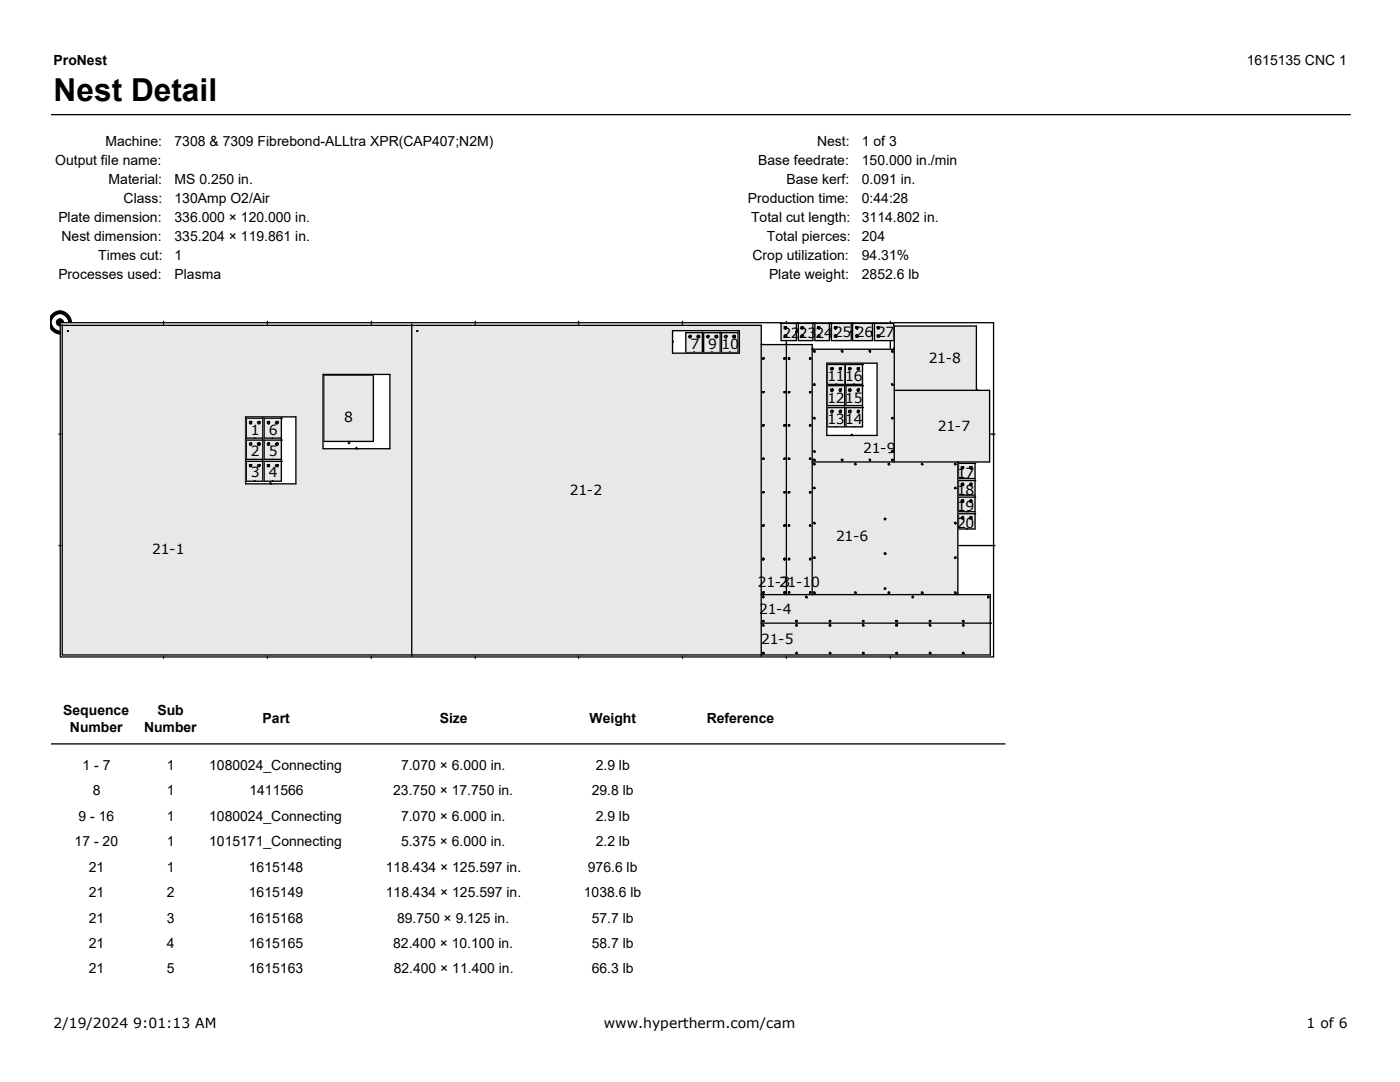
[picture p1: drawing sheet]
<svg xmlns="http://www.w3.org/2000/svg" width="279mm" height="216mm" viewBox="0 0 279 216" stroke-linecap="round" stroke-linejoin="round" font-family="sans-serif">
<path d="M10.2 22.9h259.4" fill="none" stroke="#000" stroke-width=".26"/>
<g fill="#000" stroke="#000" stroke-width=".2">
<path d="M10.4 62.7a2.28 2.28 0 0 1 3.2 0 2.28 2.28 0 0 1 0 3.2 2.28 2.28 0 0 1-3.2 0l-.3-.5v-2.2z" fill-rule="evenodd"/>
<circle cx="12" cy="64.3" r=".72"/>
</g>
<circle cx="12" cy="64.3" r="1.5" fill="#fff" stroke="#fff" stroke-width=".2"/>
<path d="M12 64.4h186.3v66.7h-186.3z" fill-rule="evenodd" fill="#fff" stroke="#000" stroke-width=".26"/>
<g fill="none" stroke="#000" stroke-width=".26">
<path d="M12.3 64.9h139.6v66.1M12.4 64.8v65.9h185.2v-12h-45.7M13.5 66l.1 .1zM13.5 66.1h.1M13.6 66l-.1 .1M32.6 64.1v.7M53.4 64.1v.7M64.5 74.7h13.3v14.8h-13.3zM64.6 74.8h9.9v13.3h-9.9zM74.1 64.1v.7M82.2 64.7v66.3M83.2 66l.2 .1z"/>
<path d="M83.2 66.1h.2M83.4 66l-.2 .1M94.9 64.1v.7M115.5 64.1v.7M134.2 68.2v-.1l.2 .1M134.2 66h13.4v4.5h-13.4zM136.2 64.1v.7M137.8 67h.1M137.9 67v.2h-.2M139.1 67l.3-.1a.28 .28 0 0 1 .2 .4 .28 .28 0 0 1-.4 .1zM139.5 67l-.1 .2M139.5 67h.1"/>
<path d="M140.2 66.1v4.2h-1.6v-.1l-.2 .1h-1.5v-3.9h3.4M141.4 67h.1M141.5 67v.2h-.3M142.8 66.9h.1a.28 .28 0 0 1 .3 .4 .28 .28 0 0 1-.4 .1l-.1-.1zM143.1 67l-.2 .2M143.1 67h.1M143.7 66.1v4.2h-1.6v-.1l-.1 .1h-1.6v-3.9h3.5M144.9 67h.2M145.1 67l-.2 .2M146.4 66.9h.1a.28 .28 0 0 1 .3 .4 .28 .28 0 0 1-.4 .1l-.2-.1zM146.6 67l-.1 .2M146.6 67h.1"/>
<path d="M147.3 66.1v4.2h-1.6v-.1l-.1 .1h-1.6v-3.9h3.4M152.1 68.6l-.2 .2h10.2v49.9M152.2 78.2h.3l-.2 .2zM152.2 71.4h.3v.3h-.3zM152.3 78.2h.2M152.3 71.4h.2M152.5 78.2l-.2 .1M152.5 71.4l-.2 .3v-.2M155.8 64.5h3.1v1.7h-.1h.1v1.8h-3v-3.5M155.9 64.5h.1M156.4 78.2h.3l-.2 .2zM156.4 71.4h.3v.3h-.3z"/>
<path d="M156.5 66.9h.3v.1M156.5 66.9a.28 .28 0 0 1 .4 0 .28 .28 0 0 1 0 .4h-.4zM156.5 66.9h.1M156.5 65.2h.3v.3M156.5 65.2h.4a.28 .28 0 0 1 0 .4 .28 .28 0 0 1-.4 0zM156.5 65.2v.1M156.5 78.2h.2M156.5 71.4h.2M156.7 78.2l-.2 .1M156.7 71.4l-.2 .3v-.2M156.9 64.1v.4M156.9 68v50.7"/>
<path d="M157.3 78.2h.3l-.1 .2h-.2zM157.3 71.4l.3 .3h-.3zM157.5 78.2l.1 .1h-.3M157.5 78.2h.1M157.5 71.4l.1 .1-.1 .2-.2-.2M157.5 71.4h.1M159.1 64.5h3.1v3.5h-2.9v-3.5M159.3 64.5h.1M159.8 66.9h.2M160 66.9l.1 .1M160 65.2h.1v.3M160 65.2l-.2 .1"/>
<path d="M161.6 78.2h.2l-.1 .2h-.1zM161.6 71.4l.2 .3h-.2zM161.7 78.2l.1 .1h-.2M161.7 78.2h.1M161.7 71.4l.1 .1-.1 .2-.1-.2M161.7 71.4h.1M162.2 69.4l-.1 .3h16.4l-.2-.3M162.4 64.5h3.1v3.5h-2.9v-3.5M162.4 69.9h.2v.3zM162.5 76.7l.1 .1M162.5 76.6h.1v.2h-.2zM162.5 70.1l.1 .1"/>
<path d="M162.6 64.5h.1M162.6 76.8h.1M162.6 70.1v.1M163.3 66.9l.1 .1M163.3 66.9h.1M163.3 65.2h.1v.3M163.3 65.2v.1M165 72.5h10v14.4h-10zM165.7 64.5h4.2v1.7h-.1h.1v1.8h-4v-3.5M165.8 73.4l.5 .1-.1 .3h-.4zM165.8 77.6h.4a.28 .28 0 0 1 0 .4 .28 .28 0 0 1-.4 0zM165.9 64.5h.1"/>
<path d="M166.2 73.4v.3l-.1-.2M166.2 73.4h.1M166.2 77.6v.3h-.1M166.2 77.6h.1M166.6 66.9l.1 .1M166.6 66.9h.1M166.6 65.2h.1v.3M166.6 65.2v.1M167.5 77.6h.4v.4l-.3 .2zM167.8 73.4h.1M167.8 77.6h.1M167.9 73.4l-.1 .3v-.2"/>
<path d="M167.9 77.6v.3h-.1M167.9 69.9h.3v.3zM168 70.1l.2 .1M168.2 70.1v.1M168.6 72.6v4.1h-1.6l-.2-.1v.1h-1.7v-4h3.5M168.6 72.7h.1M168.6 76.8v4.1h-3.5v-3.9h3.5M168.6 77h.1M169.4 77.6h.4l.1 .3-.3 .3-.2-.2zM169.8 73.4v.3l-.2-.2M169.8 73.4h.1M169.8 77.6v.3h-.2"/>
<path d="M169.8 77.6h.1M170 64.5h4.1v1.7h-.1h.1v1.8h-3.9v-3.5M170.2 64.5h.1M170.8 66.9h.3l-.2 .1M170.8 66.9h.1M170.8 65.2l.3 .1-.2 .2M170.8 65.2h.4l-.1 .5-.3-.1zM170.8 65.2v.1M171.1 77.6h.4v.4l-.3 .2-.1-.2zM171.3 73.4h.2M171.3 77.6h.2M171.5 73.4l-.2 .3v-.2"/>
<path d="M171.5 77.6v.3h-.2M172.1 72.6v4.1h-1.6l-.1-.1v.1h-1.7v-4h3.4M172.1 72.7h.1M172.1 76.8v4.1h-3.3v-3.9h3.3M172.1 77h.1M173.5 69.9h.2v.3zM173.6 70.1l.1 .1M173.7 70.1v.1M174.2 64.5h4.1v3.5h-3.8v-3.5M174.5 64.5h.1M175 66.9h.2M175.2 66.9l.1 .1"/>
<path d="M175.2 65.2h.1v.3M175.2 65.2l-.2 .1M177.7 64.1v.4M177.7 68v1.6M177.9 76.6l.3 .2h-.3zM177.9 69.9h.3v.3h-.3zM178.1 76.7l.1 .1M178.1 70.1l.1 .1M178.2 76.8h.1M178.2 70.1v.1M178.5 77.9h19v14.3h-35.4M195.1 77.8l-.2 .1v-12.8h-16.4v27.1"/>
<path d="M11.8 86.6h.6M49 83.2h10.1v13.3h-10.1zM49.8 84.1h.4l-.1 .5-.3-.1zM50.1 92.7h.1M50.1 84.1h.1M50.1 88.3l.1 .2M50.2 92.7l-.1 .1M50.2 84.1v.3h-.1M50.2 88.5l-.1 .1M51.5 92.7l.4 .1-.1 .3-.4-.1zM51.5 88.3h.2a.28 .28 0 0 1 .2 .4 .28 .28 0 0 1-.4 .2l-.1-.2zM51.8 92.7l.1 .1h-.2"/>
<path d="M51.8 92.7h.1M51.8 84.1l.1 .1-.2 .2M51.8 84.1h.1M51.8 88.5l.1 .1h-.2M51.8 88.3v.2M52.4 91.8v4.2h-1.5v-.1l-.2 .1h-1.6v-3.9h3.5M52.4 83.3v4.1h-3.3v-4h3.5M52.4 87.6v4.1h-3.3v-3.9h3.5M53.4 84.1h.4l-.2 .5-.2-.1zM53.8 92.7l-.2 .1M53.8 92.7h.1M53.8 84.1v.3h-.2"/>
<path d="M53.8 84.1h.1M53.8 88.5l-.2 .1M53.8 88.3v.2M54 96.3h-.1l.1 .2M55 92.8l.5-.1v.4h-.4zM55.1 84.1h.4v.4a.28 .28 0 0 1-.4 0 .28 .28 0 0 1 0-.4zM55.4 92.7h.1M55.4 84.1h.1M55.4 88.3l.1 .2M55.5 92.7v.1h-.3M55.5 84.1v.3h-.3M55.5 88.5v.1h-.3"/>
<path d="M56.1 91.8v4.2h-1.7v-.1l-.1 .1h-1.6v-3.9h3.4M56.1 92.1h.1M56.1 83.3v4.1h-3.4v-4h3.4M56.1 83.4h.1M56.1 87.6v4.1h-3.4v-3.9h3.4M56.1 87.8h.1M69.5 88.2v-.1l.3 .1v.3h-.3M71.2 89.3h-.1v.2h.1M71.2 89.5h.1M152.2 98.1h.3l-.2 .3zM152.2 91.5l.1-.1 .2 .3h-.3zM152.2 84.8h.3v.2h-.3z"/>
<path d="M152.3 98.1h.2M152.3 91.5v.2l.2-.2M152.3 91.4l.2 .1M152.3 84.8h.2M152.5 98.1l-.2 .2M152.5 84.8l-.2 .1M156.4 98.1h.3l-.2 .3zM156.4 91.5l.1-.1 .2 .3h-.3zM156.4 84.8h.3v.2h-.3zM156.5 98.1h.2M156.5 91.5v.2l.2-.2M156.5 91.4l.2 .1"/>
<path d="M156.5 84.8h.2M156.7 98.1l-.2 .2M156.7 84.8l-.2 .1M157.3 98.1h.3l-.1 .3h-.2zM157.3 91.5l.2 .2 .1-.2h-.1M157.3 91.4l.3 .3h-.3zM157.3 84.8l.3 .1-.1 .1h-.2zM157.5 98.1l.1 .2h-.3M157.5 98.1h.1M157.5 91.4v.1M157.5 84.8l.1 .1h-.3M157.5 84.8h.1"/>
<path d="M161.6 98.1h.2l-.1 .3h-.1zM161.6 91.5l.1 .2 .1-.2h-.1M161.6 91.4l.2 .3h-.2zM161.6 84.8l.2 .1-.1 .1h-.1zM161.7 98.1l.1 .2h-.2M161.7 98.1h.1M161.7 91.4v.1M161.7 84.8l.1 .1h-.2M161.7 84.8h.1M162.4 91.7h.2v.2zM162.4 83.3h.2v.3zM162.5 97.3l.1 .2"/>
<path d="M162.5 97.2h.1v.3h-.2zM162.5 90.1l.1 .1M162.5 89.9h.1v.3l-.2-.1zM162.5 91.7v.2l.1-.1M162.5 92.6l.1 .1M162.5 92.4h.1v.3h-.2zM162.5 83.3v.3l.1-.2M162.6 97.5h.1M162.6 90.1v.1M162.6 91.8h.1M162.6 92.7h.1M162.6 83.4h.1"/>
<path d="M166.2 82l-.1 .1M166.2 81.9v.1M167.8 81.9l.1 .1M167.9 82l-.1 .1M167.9 91.7h.3v.2zM168 91.7v.2l.2-.1M168.2 91.8h.1M168.6 81.1v4.1h-3.5v-3.9h3.5M168.6 81.3h.1M169.8 82l-.2 .1M169.8 81.9v.1M170 86.6l-.1 .2 .1 .1"/>
<path d="M170.7 92.6l.1 .1M170.7 92.4h.1v.3h-.3zM170.8 92.7h.1M171.3 81.9l.2 .1M171.5 82l-.2 .1M172.1 81.1v4.1h-3.3v-3.9h3.3M172.1 81.3h.1M173.5 91.7h.2v.2zM173.6 91.7v.2l.1-.1M173.7 91.8h.1M177.3 92.6l.1 .1M177.3 92.4l.2 .3h-.2z"/>
<path d="M177.4 92.7h.1M177.9 91.7h.3l-.1 .2h-.2zM177.9 83.3h.3l-.1 .3h-.2zM177.9 89.9h.3v.3h-.3zM178.1 91.7v.2l.1-.1M178.1 83.3v.3l.1-.2M178.1 90.1l.1 .1M178.2 91.8h.1M178.2 83.4h.1M178.2 90.1v.1M183.9 92.6l.1-.2 .2 .3h-.3zM184 92.6l.2 .1"/>
<path d="M184.2 92.7h.1M190.6 92.6l.2 .1M190.6 92.4h.2v.3h-.3zM190.6 97.3l.2 .2M190.6 97.2h.2v.3h-.3zM190.8 92.7h.1M190.8 97.5h.1M191.3 92.3l-.1-.1v26.5l.1-.2M191.8 99.9l.3-.2a.28 .28 0 0 1 .2 .4 .28 .28 0 0 1-.4 .2zM191.8 96.5l.3-.1a.28 .28 0 0 1 .2 .4 .28 .28 0 0 1-.4 .1zM192.2 99.9l-.1 .1M192.2 99.7v.2"/>
<path d="M192.2 96.5l-.1 .2M192.2 96.4v.1M192.2 93.1v.3h-.1M192.2 93.1h.1M193.5 93.1h.4l-.1 .5-.3-.1zM193.8 99.7l.1 .2M193.8 96.4l.1 .1M193.8 93.1h.1M193.9 99.9l-.1 .1M193.9 96.5l-.1 .2M193.9 93.1v.3h-.1M194.6 98.9v3.2h-3.3v-2.9h3.4"/>
<path d="M194.6 95.6v3.2h-3.3v-2.9h3.4M194.6 92.3v3.2h-1.6l-.1-.1v.1h-1.6v-3.1h3.4M197.6 86.6h1M11.8 108.9h.6M152.2 119l.1-.1 .2 .1-.2 .3zM152.2 118.1h.3v.3h-.3zM152.2 111.5l.1-.1 .2 .1-.2 .3zM152.2 104.8h.3v.2h-.3zM152.3 119l.2 .2M152.3 118.1h.2M152.3 111.4l.2 .1M152.3 104.8h.2"/>
<path d="M152.5 119.2h.1M152.5 118.1l-.2 .2M152.5 111.5l-.2 .1M152.5 104.8l-.2 .1M156.4 118.1h.3v.3h-.3zM156.4 111.5l.1-.1 .2 .1-.2 .3zM156.4 104.8h.3v.2h-.3zM156.5 118.1h.2M156.5 111.4l.2 .1M156.5 104.8h.2M156.7 118.1l-.2 .2M156.7 111.5l-.2 .1"/>
<path d="M156.7 104.8l-.2 .1M157.3 118.1h.3l-.1 .3h-.2zM157.3 111.5l.2-.1 .1 .1-.1 .3zM157.3 104.8l.3 .1-.1 .1h-.2zM157.5 118.1l.1 .2h-.3M157.5 118.1h.1M157.5 111.5h.1l-.3 .1M157.5 111.4v.1M157.5 104.8l.1 .1h-.3M157.5 104.8h.1M160.8 119l.1-.1 .1 .4zM160.9 119l.1 .2"/>
<path d="M161 119.2h.1M161.6 118.1h.2l-.1 .3h-.1zM161.6 111.5l.1-.1 .1 .1-.1 .3zM161.6 104.8l.2 .1-.1 .1h-.1zM161.7 118.1l.1 .2h-.2M161.7 118.1h.1M161.7 111.5h.1l-.2 .1M161.7 111.4v.1M161.7 104.8l.1 .1h-.2M161.7 104.8h.1M162.4 118.1h.2v.3zM162.4 104.2h.2v.3z"/>
<path d="M162.5 118.3l.1 .1M162.5 111.2l.1 .2M162.5 111.1h.1v.3h-.2zM162.5 104.4l.1 .1M162.6 118.3v.1M162.6 111.4h.1M162.6 104.4v.1M170.5 118.1h.3v.3zM170.7 118.3l.1 .1M170.8 118.3v.1M176.5 117.3h.3l-.2 .3h-.1zM176.5 110.3h.3v.3h-.3z"/>
<path d="M176.5 103.4h.3l-.2 .3h-.1zM176.6 117.3l.2 .2M176.6 110.4l.2 .2M176.6 103.4v.3l.2-.1M176.8 117.5h.1M176.8 110.4v.2M176.8 103.6h.1M177.3 118.3l.1 .1M177.3 118.1h.2l-.1 .3h-.1zM177.5 118.3l-.1 .1M182.2 119l-.2 .2h.2M182.2 118.9l.1 .3-.3 .1z"/>
<path d="M182.2 119.2h.1M183.9 118.1h.3v.3h-.3zM184 118.3l.2 .1M184.2 118.3v.1M190.5 104.2h.3v.3zM190.5 118.1h.3v.3zM190.6 104.4l.2 .1M190.6 111.2l.2 .2M190.6 111.1h.2v.3h-.3zM190.6 118.3l.2 .1M190.8 104.4v.1M190.8 111.4h.1"/>
<path d="M190.8 118.3v.1M191.2 108.9h7.4M192.1 103l.2 .3-.1 .3-.4-.2zM192.2 103.2l-.1 .1M192.2 103.2h.1M193.8 103.2h.1M193.9 103.2l-.1 .1M194.6 102.2v3.3h-1.6v-.1l-.1 .1h-1.6v-3h3.4M197.1 119l.1 .2M197.2 118.9l.2 .3-.3 .1zM197.2 119.2h.2M32.6 130.8v.6"/>
<path d="M53.4 130.8v.6M74.1 130.8v.6M94.9 130.8v.6M115.5 130.8v.6M136.2 130.8v.6M151.9 124.3h46M152.2 130.2h.3v.2h-.3zM152.2 124.7l.1-.1 .2 .3h-.3zM152.2 123.8h.3l-.2 .3zM152.3 130.3l.2 .1M152.3 124.7l.2 .2M152.3 123.9v.2l.2-.2"/>
<path d="M152.5 130.3v.1M152.5 124.9h.1M152.5 123.9h.1M156.9 130.8v.6M158.8 123.8h.3v.3zM158.9 123.9v.2l.2-.2M158.9 124.7l.2 .2M158.9 124.6h.2v.3h-.3zM158.9 130.3l.2 .1M158.9 130.2h.2v.2l-.3-.1zM159.1 123.9h.1M159.1 124.9h.1"/>
<path d="M159.1 130.3v.1M165.5 123.9l.2 .2zM165.5 123.8h.3l-.1 .3h-.2zM165.5 124.6l.3 .3h-.3zM165.5 130.2l.3 .1-.1 .1h-.2zM165.7 123.9h.1M165.7 124.7h-.2l.2 .2M165.7 124.9h.1M165.7 130.3h-.2l.2 .1M165.8 130.3l-.1 .1M172.1 130.2h.3v.2h-.3zM172.1 124.7l.2-.1 .1 .3h-.3z"/>
<path d="M172.1 123.8h.3l-.1 .3zM172.3 130.3l.1 .1M172.3 124.7l.1 .2M172.3 123.9v.2l.1-.2M172.4 130.3v.1M172.4 124.9h.1M172.4 123.9h.1M177.7 130.8v.6M178.7 123.8l.4 .1-.2 .2zM178.7 124.7l.2-.1 .2 .1-.1 .2h-.3zM178.7 130.3l.2-.1 .2 .1-.1 .1zM178.9 123.9l.1 .2v-.2"/>
<path d="M178.9 124.7l.1 .2M178.9 130.3l.1 .1M179 123.9h.1M179 124.9h.1M179 130.3v.1M185.5 130.2h.2v.2h-.2zM185.5 124.6l.2 .3h-.2zM185.5 123.8h.2l-.1 .3h-.1zM185.6 130.3l.1 .1M185.6 124.7l.1 .2M185.6 123.9v.2l.1-.2M185.7 130.3v.1"/>
<path d="M185.7 124.9h.1M185.7 123.9h.1M192.1 123.8h.2v.3zM192.1 124.7l.2-.1v.3h-.2zM192.1 130.2h.2v.2h-.2zM192.2 123.9v.2l.1-.2M192.2 124.7l.1 .2M192.2 130.3l.1 .1M192.3 123.9h.1M192.3 124.9h.1M192.3 130.3v.1M10.2 148.4h190.5"/>
<circle cx="137.7" cy="67.2" r=".25"/>
<circle cx="141.3" cy="67.2" r=".25"/>
<circle cx="144.9" cy="67.2" r=".25"/>
<circle cx="160.1" cy="65.4" r=".25"/>
<circle cx="160.1" cy="67.1" r=".25"/>
<circle cx="163.4" cy="65.4" r=".25"/>
<circle cx="163.4" cy="67.1" r=".25"/>
<circle cx="166.7" cy="65.4" r=".25"/>
<circle cx="166.7" cy="67.1" r=".25"/>
<circle cx="167.7" cy="73.6" r=".23"/>
<circle cx="169.6" cy="73.6" r=".23"/>
<circle cx="171" cy="67.1" r=".23"/>
<circle cx="171.3" cy="73.6" r=".23"/>
<circle cx="175.3" cy="65.4" r=".25"/>
<circle cx="175.3" cy="67.1" r=".25"/>
<circle cx="50" cy="88.6" r=".25"/>
<circle cx="50" cy="92.9" r=".23"/>
<circle cx="51.7" cy="84.4" r=".28"/>
<circle cx="53.6" cy="88.6" r=".25"/>
<circle cx="53.6" cy="92.9" r=".23"/>
<circle cx="55.3" cy="88.6" r=".25"/>
<circle cx="166" cy="82.1" r=".25"/>
<circle cx="167.7" cy="82.1" r=".25"/>
<circle cx="169.6" cy="82.1" r=".25"/>
<circle cx="171.3" cy="82.1" r=".25"/>
<circle cx="192.1" cy="93.4" r=".28"/>
<circle cx="193.7" cy="96.7" r=".25"/>
<circle cx="193.7" cy="100" r=".25"/>
<circle cx="193.7" cy="103.3" r=".25"/>
</g>
<g fill="#e8e8e8" stroke="#e8e8e8" stroke-width=".26">
<path d="M137.5 67.2a.25 .25 0 0 0 .5 0 .25 .25 0 0 0-.5 0zM139.2 66.9l-.1 .3a.28 .28 0 0 0 .4 .2 .28 .28 0 0 0 .1-.4zM136.9 66.4h3.3v3.9h-1.6v-.1l-.2 .1h-1.5z" fill-rule="evenodd"/>
<path d="M141 67.2a.25 .25 0 0 0 .5 0 .25 .25 0 0 0-.5 0zM142.8 66.9l-.1 .3a.28 .28 0 0 0 .3 .2 .28 .28 0 0 0 .2-.4zM140.4 66.4h3.3v3.9h-1.6v-.1l-.1 .1h-1.6z" fill-rule="evenodd"/>
<path d="M144.6 67.2a.25 .25 0 0 0 .5 0 .25 .25 0 0 0-.5 0zM146.4 66.9l-.2 .3a.28 .28 0 0 0 .4 .2 .28 .28 0 0 0 .2-.4zM144 66.4h3.3v3.9h-1.6v-.1l-.1 .1h-1.6z" fill-rule="evenodd"/>
<path d="M156.5 66.9v.4h.4a.28 .28 0 0 0 0-.4 .28 .28 0 0 0-.4 0zM156.5 65.2v.4a.28 .28 0 0 0 .4 0 .28 .28 0 0 0 0-.4zM155.9 64.5h3v1.7h-.1h.1v1.8h-3z" fill-rule="evenodd"/>
<path d="M159.9 67.1a.25 .25 0 0 0 .5 0 .25 .25 0 0 0-.5 0zM159.9 65.4a.25 .25 0 0 0 .5 0 .25 .25 0 0 0-.5 0zM159.3 64.5h2.9v3.5h-2.9z" fill-rule="evenodd"/>
<path d="M163.2 67.1a.25 .25 0 0 0 .5 0 .25 .25 0 0 0-.5 0zM163.2 65.4a.25 .25 0 0 0 .5 0 .25 .25 0 0 0-.5 0zM162.6 64.5h2.9v3.5h-2.9z" fill-rule="evenodd"/>
<path d="M166.5 67.1a.25 .25 0 0 0 .5 0 .25 .25 0 0 0-.5 0zM166.5 65.4a.25 .25 0 0 0 .5 0 .25 .25 0 0 0-.5 0zM165.9 64.5h4v1.7h-.1h.1v1.8h-4z" fill-rule="evenodd"/>
<path d="M170.7 67.1a.25 .25 0 0 0 .5 0 .25 .25 0 0 0-.5 0zM170.8 65.2v.4l.3 .1 .1-.5zM170.2 64.5h3.9v1.7h-.1h.1v1.8h-3.9z" fill-rule="evenodd"/>
<path d="M175.1 67.1a.25 .25 0 0 0 .5 0 .25 .25 0 0 0-.5 0zM175.1 65.4a.25 .25 0 0 0 .5 0 .25 .25 0 0 0-.5 0zM174.5 64.5h3.8v3.5h-3.8z" fill-rule="evenodd"/>
<path d="M165.8 73.4v.4h.4l.1-.3zM167.5 73.6a.25 .25 0 0 0 .5 0 .25 .25 0 0 0-.5 0zM165.1 72.7h3.5v4h-1.6l-.2-.1v.1h-1.7z" fill-rule="evenodd"/>
<path d="M165.8 77.6v.4a.28 .28 0 0 0 .4 0 .28 .28 0 0 0 0-.4zM167.5 77.6l.1 .6 .3-.2v-.4zM165.1 77h3.5v3.9h-3.5z" fill-rule="evenodd"/>
<path d="M165.7 82.1a.25 .25 0 0 0 .5 0 .25 .25 0 0 0-.5 0zM167.5 82.1a.25 .25 0 0 0 .5 0 .25 .25 0 0 0-.5 0zM165.1 81.3h3.5v3.9h-3.5z" fill-rule="evenodd"/>
<path d="M169.4 73.6a.23 .23 0 0 0 .4 0 .23 .23 0 0 0-.4 0zM171.1 73.6a.23 .23 0 0 0 .4 0 .23 .23 0 0 0-.4 0zM168.7 72.7h3.4v4h-1.6l-.1-.1v.1h-1.7z" fill-rule="evenodd"/>
<path d="M169.4 77.6v.4l.2 .2 .3-.3-.1-.3zM171.1 77.6v.4l.1 .2 .3-.2v-.4zM168.8 77h3.3v3.9h-3.3z" fill-rule="evenodd"/>
<path d="M169.3 82.1a.25 .25 0 0 0 .5 0 .25 .25 0 0 0-.5 0zM171 82.1a.25 .25 0 0 0 .5 0 .25 .25 0 0 0-.5 0zM168.8 81.3h3.3v3.9h-3.3z" fill-rule="evenodd"/>
<path d="M192.1 103l-.3 .4 .4 .2 .1-.3zM193.5 103.3a.25 .25 0 0 0 .5 0 .25 .25 0 0 0-.5 0zM191.3 102.5h3.3v3h-1.6v-.1l-.1 .1h-1.6z" fill-rule="evenodd"/>
<path d="M191.9 99.7l-.1 .3a.28 .28 0 0 0 .4 .2 .28 .28 0 0 0 .1-.3zM193.5 100a.25 .25 0 0 0 .5 0 .25 .25 0 0 0-.5 0zM191.3 99.2h3.3v2.9h-3.3z" fill-rule="evenodd"/>
<path d="M191.9 96.4l-.1 .3a.28 .28 0 0 0 .4 .2 .28 .28 0 0 0 .1-.4zM193.5 96.7a.25 .25 0 0 0 .5 0 .25 .25 0 0 0-.5 0zM191.3 95.9h3.3v2.9h-3.3z" fill-rule="evenodd"/>
<path d="M191.8 93.4a.3 .3 0 0 0 .6 0 .3 .3 0 0 0-.6 0zM193.5 93.1v.4l.3 .1 .1-.5zM191.3 92.4h3.3v3.1h-1.6l-.1-.1v.1h-1.6z" fill-rule="evenodd"/>
<path d="M64.6 74.8h9.9v13.3h-9.9z" fill-rule="evenodd"/>
<path d="M134.2 66v4.5h13.4v-4.5zM83.2 66l.2 .1zM13.5 66l.1 .1zM64.5 74.7v14.8h13.3v-14.8zM49 83.2v13.3h10.1v-13.3zM192.2 124.6l-.1 .3h.2v-.3zM185.5 124.6v.3h.2zM178.9 124.6l-.2 .3 .4-.2zM172.3 124.6l-.2 .3h.3zM165.5 124.6v.3h.3zM158.9 124.6l-.1 .3h.3v-.3zM152.3 124.6l-.1 .3h.3zM152.2 130.2v.2h.3v-.2zM158.9 130.2l-.1 .1 .3 .1v-.2zM165.5 130.2v.2h.2l.1-.1zM172.1 130.2v.2h.3v-.2zM178.9 130.2l-.2 .1 .3 .1 .1-.1zM185.5 130.2v.2h.2v-.2zM192.1 130.2v.2h.2v-.2zM197.2 118.9l-.1 .4 .3-.1zM182.2 118.9l-.2 .4 .3-.1zM160.9 118.9l-.1 .3 .2 .1zM152.3 118.9l-.1 .1 .1 .3 .2-.1zM152.2 123.8l.1 .3 .2-.3zM158.8 123.8l.3 .3v-.3zM165.5 123.8v.3h.2l.1-.3zM172.1 123.8l.2 .3 .1-.3zM178.7 123.8l.2 .3 .2-.2zM185.5 123.8v.3h.1l.1-.3zM192.1 123.8l.2 .3v-.3zM152.2 71.4v.3h.3v-.3zM152.2 78.2l.1 .2 .2-.2zM152.2 84.8v.2h.3v-.2zM152.3 91.4l-.1 .3h.3zM152.2 98.1l.1 .3 .2-.3zM152.2 104.8v.2h.3v-.2zM152.3 111.4l-.1 .1 .1 .3 .2-.2zM152.2 118.1v.3h.3v-.3zM156.4 118.1v.3h.3v-.3zM156.5 111.4l-.1 .1 .1 .3 .2-.2zM156.4 104.8v.2h.3v-.2zM156.4 98.1l.1 .3 .2-.3zM156.5 91.4l-.1 .3h.3zM156.4 84.8v.2h.3v-.2zM156.4 78.2l.1 .2 .2-.2zM156.4 71.4v.3h.3v-.3zM157.3 71.4v.3h.3zM157.3 78.2v.2h.2l.1-.2zM157.3 84.8v.2h.2l.1-.1zM157.3 91.4v.3h.3zM157.3 98.1v.3h.2l.1-.3zM157.3 104.8v.2h.2l.1-.1zM157.5 111.4l-.2 .1 .2 .3 .1-.2zM157.3 118.1v.3h.2l.1-.3zM161.6 118.1v.3h.1l.1-.3zM161.7 111.4l-.1 .1 .1 .3 .1-.2zM161.6 104.8v.2h.1l.1-.1zM161.6 98.1v.3h.1l.1-.3zM161.6 91.4v.3h.2zM161.6 84.8v.2h.1l.1-.1zM161.6 78.2v.2h.1l.1-.2zM161.6 71.4v.3h.2zM162.4 118.1l.2 .3v-.3zM162.5 111.1l-.1 .3h.2v-.3zM162.4 104.2l.2 .3v-.3zM162.5 97.2l-.1 .3h.2v-.3zM162.5 92.4l-.1 .3h.2v-.3zM170.7 92.4l-.2 .3h.3v-.3zM176.5 103.4v.3h.1l.2-.3zM177.3 92.4v.3h.2zM184 92.4l-.1 .3h.3zM190.6 92.4l-.1 .3h.3v-.3zM190.6 97.2l-.1 .3h.3v-.3zM190.5 104.2l.3 .3v-.3zM190.6 111.1l-.1 .3h.3v-.3zM176.5 110.3v.3h.3v-.3zM170.5 118.1l.3 .3v-.3zM176.5 117.3v.3h.1l.2-.3zM177.3 118.1v.3h.1l.1-.3zM183.9 118.1v.3h.3v-.3zM190.5 118.1l.3 .3v-.3zM177.9 89.9v.3h.3v-.3zM177.9 83.3v.3h.2l.1-.3zM165 72.5v14.4h10v-14.4zM177.9 76.6v.2h.3zM177.9 69.9v.3h.3v-.3zM173.5 69.9l.2 .3v-.3zM167.9 69.9l.3 .3v-.3zM162.4 69.9l.2 .3v-.3zM162.5 76.6l-.1 .2h.2v-.2zM162.4 83.3l.2 .3v-.3zM162.5 89.9l-.1 .2 .2 .1v-.3zM162.4 91.7l.2 .2v-.2zM167.9 91.7l.3 .2v-.2zM173.5 91.7l.2 .2v-.2zM177.9 91.7v.2h.2l.1-.2zM82.2 64.9h69.7v65.8h-69.7zM12.4 64.9h69.8v65.8h-69.8zM151.9 124.3h45.7v6.4h-45.7zM151.9 118.7h45.7v5.6h-45.7zM151.9 68.8h5v49.9h-5zM156.9 68.8h5.2v49.9h-5.2zM162.1 92.2h29.1v26.5h-29.1zM162.1 69.7h16.4v22.5h-16.4zM178.5 77.9h19v14.3h-19zM178.5 65.1h16.4v12.8h-16.4z" fill-rule="evenodd"/>
<path d="M49.8 92.9a.25 .25 0 0 0 .5 0 .25 .25 0 0 0-.5 0zM51.5 92.7l-.1 .3 .4 .1 .1-.3zM49.1 92.1h3.3v3.9h-1.5v-.1l-.2 .1h-1.6z" fill-rule="evenodd"/>
<path d="M53.4 92.9a.23 .23 0 0 0 .4 0 .23 .23 0 0 0-.4 0zM55.1 92.7l-.1 .1 .1 .3h.4v-.4zM52.7 92.1h3.4v3.9h-1.7v-.1l-.1 .1h-1.6z" fill-rule="evenodd"/>
<path d="M49.8 84.1v.4l.3 .1 .1-.5zM51.4 84.4a.28 .28 0 0 0 .5 0 .28 .28 0 0 0-.5 0zM49.1 83.4h3.3v4h-3.3z" fill-rule="evenodd"/>
<path d="M53.4 84.1v.4l.2 .1 .2-.5zM55.1 84.1a.28 .28 0 0 0 0 .4 .28 .28 0 0 0 .4 0v-.4zM52.7 83.4h3.4v4h-3.4z" fill-rule="evenodd"/>
<path d="M49.8 88.6a.25 .25 0 0 0 .5 0 .25 .25 0 0 0-.5 0zM51.5 88.3l-.1 .3a.28 .28 0 0 0 .3 .3 .28 .28 0 0 0 .2-.4zM49.1 87.8h3.3v3.9h-3.3z" fill-rule="evenodd"/>
<path d="M53.3 88.6a.25 .25 0 0 0 .5 0 .25 .25 0 0 0-.5 0zM55 88.6a.25 .25 0 0 0 .5 0 .25 .25 0 0 0-.5 0zM52.7 87.8h3.4v3.9h-3.4z" fill-rule="evenodd"/>
</g>
<text font-size="6.3" x="10.7" y="20.1">Nest Detail</text>
<g font-size="2.8">
<text x="10.7" y="13.1">ProNest</text>
<text x="248.8" y="13.1">1615135 CNC 1</text>
<text x="21.1" y="29">Machine:</text>
<text x="34.8" y="29">7308 &amp; 7309 Fibrebond-ALLtra XPR(CAP407;N2M)</text>
<text x="163.1" y="29">Nest:</text>
<text x="172" y="29">1 of 3</text>
<text x="11" y="32.8">Output file name:</text>
<text x="151.3" y="32.9">Base feedrate:</text>
<text x="172" y="32.9">150.000 in./min</text>
<text x="21.7" y="36.7">Material:</text>
<text x="24.7" y="40.5">Class:</text>
<text x="34.8" y="36.7">MS 0.250 in.</text>
<text x="34.8" y="40.5">130Amp O2/Air</text>
<text x="149.3" y="40.5">Production time:</text>
<text x="157" y="36.7">Base kerf:</text>
<text x="172" y="36.7">0.091 in.</text>
<text x="172" y="40.5">0:44:28</text>
<text x="11.6" y="44.3">Plate dimension:</text>
<text x="34.8" y="44.3">336.000 × 120.000 in.</text>
<text x="149.9" y="44.3">Total cut length:</text>
<text x="172" y="44.3">3114.802 in.</text>
<text x="12.3" y="48.1">Nest dimension:</text>
<text x="19.6" y="51.8">Times cut:</text>
<text x="34.8" y="48.1">335.204 × 119.861 in.</text>
<text x="34.8" y="51.9">1</text>
<text x="150.2" y="51.9">Crop utilization:</text>
<text x="153" y="48.1">Total pierces:</text>
<text x="172" y="48.1">204</text>
<text x="172" y="51.9">94.31%</text>
<text x="11.6" y="55.7">Processes used:</text>
<text x="34.8" y="55.7">Plasma</text>
<text x="153.5" y="55.7">Plate weight:</text>
<text x="172" y="55.7">2852.6 lb</text>
<text x="137.8" y="69.6">7</text>
<text x="141.4" y="69.6">9</text>
<text x="144" y="69.6">10</text>
<text x="156.1" y="67.3">22</text>
<text x="159.5" y="67.3">23</text>
<text x="162.8" y="67.3">24</text>
<text x="166.5" y="67.2">25</text>
<text x="170.8" y="67.2">26</text>
<text x="175" y="67.2">27</text>
<text x="165.1" y="76.1">11</text>
<text x="168.7" y="76.1">16</text>
<text x="185.3" y="72.4">21-8</text>
<text x="165.1" y="80.3">12</text>
<text x="168.7" y="80.3">15</text>
<text x="50.1" y="86.8">1</text>
<text x="53.6" y="86.8">6</text>
<text x="68.7" y="84.2">8</text>
<text x="165.1" y="84.5">13</text>
<text x="168.7" y="84.5">14</text>
<text x="187.2" y="86">21-7</text>
<text x="50.1" y="91">2</text>
<text x="50.1" y="95.3">3</text>
<text x="53.6" y="95.3">4</text>
<text x="53.6" y="91">5</text>
<text x="172.3" y="90.4">21-9</text>
<text x="191" y="95.4">17</text>
<text x="113.7" y="98.7">21-2</text>
<text x="191" y="98.7">18</text>
<text x="166.8" y="108">21-6</text>
<text x="191" y="102">19</text>
<text x="191" y="105.3">20</text>
<text x="30.4" y="110.5">21-1</text>
<text x="151.3" y="117.1">21-3</text>
<text x="155.5" y="117.1">21-10</text>
<text x="151.5" y="122.5">21-4</text>
<text x="151.9" y="128.5">21-5</text>
<text x="12.6" y="142.6">Sequence</text>
<text x="31.4" y="142.6">Sub</text>
<text x="14" y="146">Number</text>
<text x="28.7" y="146">Number</text>
<text x="52.4" y="144.3">Part</text>
<text x="87.8" y="144.3">Size</text>
<text x="117.7" y="144.3">Weight</text>
<text x="141" y="144.3">Reference</text>
<text x="16.5" y="153.6">1 - 7</text>
<text x="33.3" y="153.6">1</text>
<text x="41.7" y="153.6">1080024_Connecting</text>
<text x="80" y="153.6">7.070 × 6.000 in.</text>
<text x="118.9" y="153.6">2.9 lb</text>
<text x="18.5" y="158.7">8</text>
<text x="33.3" y="158.7">1</text>
<text x="45.3" y="157">Plate W18X50 -</text>
<text x="49.7" y="160.3">W10X17</text>
<text x="49.8" y="158.7">1411566</text>
<text x="78.5" y="158.7">23.750 × 17.750 in.</text>
<text x="118.1" y="158.7">29.8 lb</text>
<text x="15.7" y="163.8">9 - 16</text>
<text x="33.3" y="163.8">1</text>
<text x="41.7" y="163.8">1080024_Connecting</text>
<text x="45.3" y="167.1">Plate W18X50 -</text>
<text x="80" y="163.8">7.070 × 6.000 in.</text>
<text x="118.9" y="163.8">2.9 lb</text>
<text x="14.9" y="168.8">17 - 20</text>
<text x="17.7" y="173.9">21</text>
<text x="33.3" y="168.8">1</text>
<text x="33.3" y="173.9">1</text>
<text x="41.7" y="168.8">1015171_Connecting</text>
<text x="45.3" y="172.2">Plate W10X17 -</text>
<text x="49.7" y="173.9">1615148</text>
<text x="49.7" y="170.5">W10X17</text>
<text x="77" y="173.9">118.434 × 125.597 in.</text>
<text x="80" y="168.8">5.375 × 6.000 in.</text>
<text x="117.3" y="173.9">976.6 lb</text>
<text x="118.9" y="168.8">2.2 lb</text>
<text x="17.7" y="179">21</text>
<text x="33.3" y="179">2</text>
<text x="42.2" y="175.6">W10X17, W12X30 &amp;</text>
<text x="49.7" y="179">1615149</text>
<text x="50.1" y="178.9">C10X20</text>
<text x="77" y="179">118.434 × 125.597 in.</text>
<text x="116.5" y="179">1038.6 lb</text>
<text x="17.7" y="184.1">21</text>
<text x="33.3" y="184.1">3</text>
<text x="49.7" y="184.1">1615168</text>
<text x="79.2" y="184.1">89.750 × 9.125 in.</text>
<text x="118.1" y="184.1">57.7 lb</text>
<text x="17.7" y="189.2">21</text>
<text x="33.3" y="189.2">4</text>
<text x="49.7" y="189.2">1615165</text>
<text x="78.5" y="189.2">82.400 × 10.100 in.</text>
<text x="118.1" y="189.2">58.7 lb</text>
<text x="17.7" y="194.2">21</text>
<text x="33.3" y="194.2">5</text>
<text x="49.7" y="194.2">1615163</text>
<text x="78.6" y="194.2">82.400 × 11.400 in.</text>
<text x="118.1" y="194.2">66.3 lb</text>
<text x="10.7" y="205.2">2/19/2024 9:01:13 AM</text>
<text x="120.5" y="205.2">www.hypertherm.com/cam</text>
<text x="260.8" y="205.2">1 of 6</text>
</g>
</svg>
